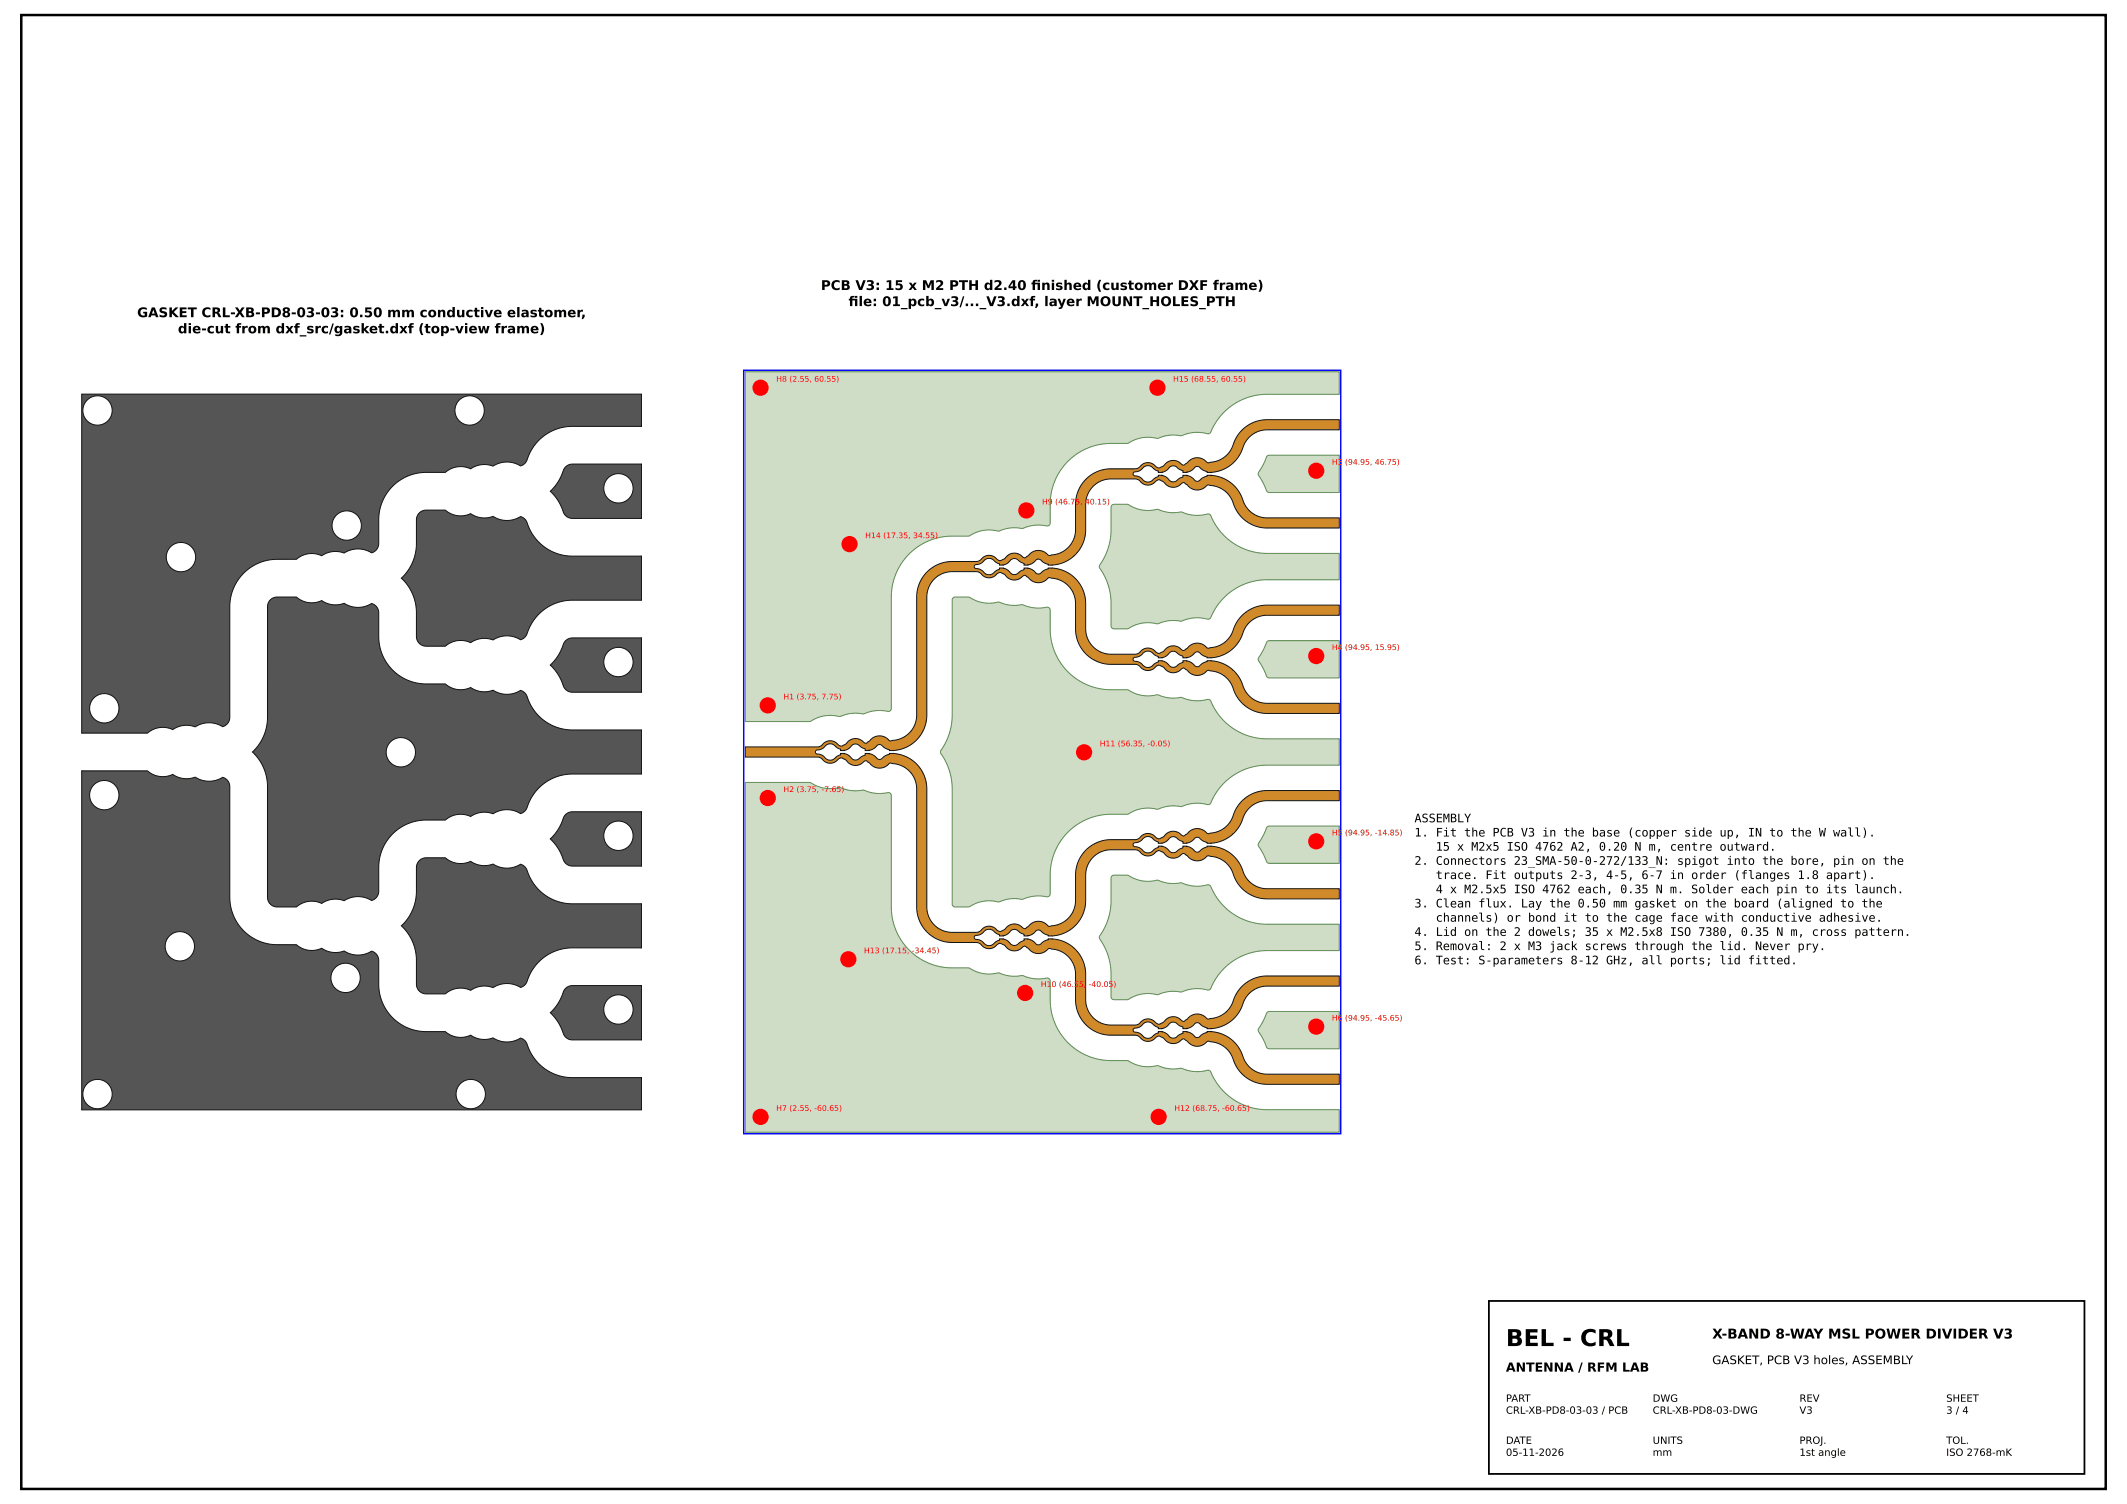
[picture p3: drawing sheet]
<svg xmlns="http://www.w3.org/2000/svg" width="420mm" height="297mm" viewBox="0 0 420 297" stroke-linecap="round" stroke-linejoin="round" font-family="sans-serif">
<path d="M16.1 152.2h13a4.6 4.6 0 0 0 5 .7l1.1 .5a4.8 4.8 0 0 0 3.3 0 5 5 0 0 0 5.5 .1 1.91 1.91 0 0 1 1.4 1.7v21.9a9.4 9.4 0 0 0 9.1 9.4h4a4.6 4.6 0 0 0 5 .7l1.1 .6a4.8 4.8 0 0 0 3.4-.1 5 5 0 0 0 5.4 .1 1.91 1.91 0 0 1 1.4 1.8v4.8a9.4 9.4 0 0 0 9.2 9.3h4a4.6 4.6 0 0 0 5 .7l1 .5a4.8 4.8 0 0 0 3.4 0 5.2 5.2 0 0 0 5.5 .1l1 .7a9.6 9.6 0 0 0 9.2 7.1l13.6-.1v6.4h-110.6z" fill="#555" stroke="#111" stroke-width=".2"/>
<g fill="#fff" stroke="#111" stroke-width=".2">
<circle cx="20.6" cy="157" r="2.9"/>
<circle cx="19.3" cy="216" r="2.9"/>
<circle cx="68.3" cy="193.1" r="2.9"/>
<circle cx="93" cy="216" r="2.9"/>
<circle cx="35.5" cy="186.8" r="2.9"/>
</g>
<path d="M16.1 77.8h110.6v6.4h-13.7a9.6 9.6 0 0 0-9.1 7.1l-1 .7a5.2 5.2 0 0 0-5.5 0 4.8 4.8 0 0 0-4.4 .6 4.6 4.6 0 0 0-5 .7h-3.9a9.4 9.4 0 0 0-9.3 9.2v4.8a1.91 1.91 0 0 1-1.4 1.8 5 5 0 0 0-5.4 .1 4.8 4.8 0 0 0-4.5 .5 4.6 4.6 0 0 0-5 .7h-4a9.4 9.4 0 0 0-9.1 9.3v22.3a1.91 1.91 0 0 1-1.4 1.5 5 5 0 0 0-5.5 0 4.8 4.8 0 0 0-4.4 .5 4.6 4.6 0 0 0-5 .7l-13 .1z" fill="#555" stroke="#111" stroke-width=".2"/>
<g fill="#fff" stroke="#111" stroke-width=".2">
<circle cx="20.6" cy="139.8" r="2.9"/>
<circle cx="19.3" cy="81" r="2.9"/>
<circle cx="68.5" cy="103.8" r="2.9"/>
<circle cx="35.7" cy="110" r="2.9"/>
<circle cx="92.8" cy="81" r="2.9"/>
</g>
<path d="M111.7 92.2l.7-.4 .6-.2h13.7v10.8l-13.6-.1-.9-.1-.7-.6a11.3 11.3 0 0 0-2.8-4.6 11.2 11.2 0 0 0 2.8-4.6z" fill="#555" stroke="#111" stroke-width=".2"/>
<circle cx="122.2" cy="96.4" r="2.9" fill="#fff" stroke="#111" stroke-width=".2"/>
<g fill="#555" stroke="#111" stroke-width=".2">
<path d="M82.8 101.3l.4-.3 .8-.3h4a4.6 4.6 0 0 0 5 .7l1 .6a4.8 4.8 0 0 0 3.4-.1 5.3 5.3 0 0 0 5.5 .1l1 .7a9.6 9.6 0 0 0 9 7.1h13.8v8.7h-13.8a9.6 9.6 0 0 0-9 7.1l-.3 .3a.98 .98 0 0 1-1.5 0 5 5 0 0 0-4.7 .4 4.8 4.8 0 0 0-4.4 .6 4.6 4.6 0 0 0-5 .7h-3.8a1.91 1.91 0 0 1-1.9-1.9v-4.7a9.4 9.4 0 0 0-3-6.9 9.4 9.4 0 0 0 3-6.8v-4.9l.2-.7z"/>
<path d="M111.7 126.5l.7-.4 .6-.2h13.7v10.8h-13.6l-.9-.2-.7-.6a11.3 11.3 0 0 0-2.8-4.6 11.2 11.2 0 0 0 2.8-4.6z"/>
</g>
<circle cx="122.2" cy="130.7" r="2.9" fill="#fff" stroke="#111" stroke-width=".2"/>
<path d="M53.4 118.4l.6-.4 .6-.1h3.9l.3 .2a4.6 4.6 0 0 0 4.7 .5l1.1 .5a4.8 4.8 0 0 0 3.4 0 5 5 0 0 0 5.4 0 1.91 1.91 0 0 1 1.4 1.9v5.2a9.4 9.4 0 0 0 9.3 8.8h3.9l.3 .3a4.6 4.6 0 0 0 4.7 .4 4.8 4.8 0 0 0 4.4 .6 5.2 5.2 0 0 0 5.5 0l1 .7a9.7 9.7 0 0 0 9.1 7.1h13.7v8.7h-14.2a9.7 9.7 0 0 0-8.6 7.1l-1 .7a5.2 5.2 0 0 0-5.5 .1 4.8 4.8 0 0 0-4.4 .5 4.6 4.6 0 0 0-5 .7h-4.2a9.4 9.4 0 0 0-9 9.2v5a1.91 1.91 0 0 1-1.4 1.7 5 5 0 0 0-5.4 0 4.8 4.8 0 0 0-4.5 .6 4.6 4.6 0 0 0-5 .7l-4-.1a1.91 1.91 0 0 1-1.7-1.9v-22.2a9.4 9.4 0 0 0-2.9-6.4 9.4 9.4 0 0 0 2.9-6.8v-22.1l.2-.6z" fill="#555" stroke="#111" stroke-width=".2"/>
<circle cx="79.2" cy="148.5" r="2.9" fill="#fff" stroke="#111" stroke-width=".2"/>
<path d="M111.7 160.8l.7-.4 .6-.1 13.7-.1v10.8h-13.6l-.9-.2-.7-.6a11.3 11.3 0 0 0-2.8-4.6 11.2 11.2 0 0 0 2.8-4.5z" fill="#555" stroke="#111" stroke-width=".2"/>
<circle cx="122.2" cy="165" r="2.9" fill="#fff" stroke="#111" stroke-width=".2"/>
<g fill="#555" stroke="#111" stroke-width=".2">
<path d="M82.8 169.9l.6-.4 .6-.1 4-.1a4.6 4.6 0 0 0 5 .7l1 .6a4.8 4.8 0 0 0 3.4 0 5.3 5.3 0 0 0 5.5 0l1 .7a9.6 9.6 0 0 0 9 7.1h13.8v8.7h-13.8a9.6 9.6 0 0 0-9 7.1l-.3 .3a.98 .98 0 0 1-1.5 .1 5 5 0 0 0-4.7 .4 4.8 4.8 0 0 0-4.4 .5 4.6 4.6 0 0 0-5 .7h-3.8a1.91 1.91 0 0 1-1.9-1.9v-4.7a9.4 9.4 0 0 0-3-6.8 9.4 9.4 0 0 0 3-6.9v-4.8l.2-.7z"/>
<path d="M111.7 195.1l.7-.4 .6-.1h13.7v10.7h-13.6l-.9-.2-.7-.6a11.3 11.3 0 0 0-2.8-4.6 11.2 11.2 0 0 0 2.8-4.5z"/>
</g>
<circle cx="122.2" cy="199.3" r="2.9" fill="#fff" stroke="#111" stroke-width=".2"/>
<g fill="#cfdcc6" stroke="#5a8a50" stroke-width=".2">
<path d="M250.3 199.9l.4-.2h13.8v7.4h-13.8a.95 .95 0 0 1-.8-1l-.9-1.8a1.09 1.09 0 0 1 0-1.8z"/>
<path d="M147.2 154.5h12.8a7.7 7.7 0 0 0 6 1 9 9 0 0 0 4.7 .5 9 9 0 0 0 5 .5l.2 .2 .2 .4v22.6l.3 2.2 .7 2.1 1.1 1.9 1.2 1.5 1.6 1.4 1.8 1.1 1.8 .7 1.8 .4 5 .1a7.7 7.7 0 0 0 6 1 9 9 0 0 0 4.7 .5 9 9 0 0 0 5 .5l.3 .5 .1 4.6 .4 2.6 1.1 2.6 1.7 2.3 2.4 1.9 2.8 1.3 2.6 .4 4.3 .1a7.7 7.7 0 0 0 6 1 9 9 0 0 0 4.7 .5 8.6 8.6 0 0 0 5.3 .4l.3 .2 1.5 2.7 1.6 1.8 2.1 1.5 2.5 1.1 1.5 .3 1.6 .2h14.6v4.4h-117.3z"/>
<path d="M219.6 173l.4-.2h2.8a7.7 7.7 0 0 0 6 1 9 9 0 0 0 4.7 .5 8.6 8.6 0 0 0 5.3 .4l.3 .2 1.5 2.7 1.6 1.8 2.1 1.5 2.5 1.1 1.5 .3 1.6 .2h14.6v5.2h-14.5l-3 .4-2.4 1-2.1 1.4-1.8 1.9-1.3 2.2a.79 .79 0 0 1-1 .8 9.1 9.1 0 0 0-5.3 .4 8.7 8.7 0 0 0-4.6 .6 7.7 7.7 0 0 0-5.9 1h-2.6l-.5-.4-.1-5.1-.1-1.7-.7-2.2-1-2a1.06 1.06 0 0 1 0-1.8l1-2 .7-2.3 .1-1.8 .1-4.8z"/>
<path d="M250.3 163.2l.4-.1h13.8v7.3h-13.8a.95 .95 0 0 1-.8-.9l-.9-1.8a1.09 1.09 0 0 1 0-1.8z"/>
<path d="M188.2 118l.5-.1h2.7a7.7 7.7 0 0 0 6 1 9 9 0 0 0 4.7 .5 9 9 0 0 0 5 .5l.3 .5 .1 4.6 .4 2.5 1.1 2.7 1.7 2.2 2.4 2 2.8 1.2 2.6 .5 4.3 .1a7.7 7.7 0 0 0 6 1 9 9 0 0 0 4.7 .5 8.6 8.6 0 0 0 5.3 .4l.3 .2 1.5 2.6 1.6 1.9 2.2 1.5 2.4 1 1.6 .4 1.5 .2h14.6v5.2h-14.6l-2.8 .4-2.4 .9-2.1 1.5-1.8 1.8-1.4 2.2a.88 .88 0 0 1-.9 .9 8.8 8.8 0 0 0-5.4 .4 8.7 8.7 0 0 0-4.6 .6 7.7 7.7 0 0 0-5.9 1h-4.1l-2.6 .5-2.8 1.3-2.3 1.8-1.8 2.4-1.1 2.8-.4 2.3-.1 4.6a.59 .59 0 0 1-.7 .5 9.3 9.3 0 0 0-4.9 .5 8.7 8.7 0 0 0-4.7 .6 7.7 7.7 0 0 0-5.9 1l-2.7-.1-.3-.1-.1-.3-.1-23.6-.5-3-1.3-2.7a1.06 1.06 0 0 1 0-1.7l1.3-2.7 .5-2.9 .1-23.5z"/>
<path d="M250.3 126.6l.4-.1h13.8v7.3h-13.8a.95 .95 0 0 1-.8-1l-.9-1.7a1.09 1.09 0 0 1 0-1.8z"/>
<path d="M219.6 99.7l.4-.1h2.8a7.7 7.7 0 0 0 6 1 9 9 0 0 0 4.7 .5 8.6 8.6 0 0 0 5.3 .4l.3 .2 1.5 2.6 1.6 1.8 2.2 1.6 2.4 1 1.6 .4 1.5 .1 14.6 .1v5.2h-14.6l-2.8 .4-2.4 .9-2.1 1.5-1.8 1.8-1.4 2.2a.88 .88 0 0 1-.9 .9 8.8 8.8 0 0 0-5.4 .4 8.7 8.7 0 0 0-4.6 .6 7.7 7.7 0 0 0-5.9 .9h-2.6l-.5-.3-.1-5.1-.1-1.7-.7-2.3-1-2a1.06 1.06 0 0 1 0-1.7l1-2 .7-2.3 .1-1.8 .1-4.8z"/>
<path d="M147.2 73.4h117.3v4.5h-14.6l-2.8 .4-2.4 .9-2.1 1.4-1.8 1.9-1.4 2.3a.79 .79 0 0 1-1 .8 9.1 9.1 0 0 0-5.3 .4 8.7 8.7 0 0 0-4.6 .5 7.7 7.7 0 0 0-5.9 1l-4.1 .1-2.6 .5-2.8 1.2-2.3 1.9-1.8 2.4-1.1 2.8-.4 2.3-.1 4.6a.59 .59 0 0 1-.7 .5 9.3 9.3 0 0 0-4.9 .5 8.7 8.7 0 0 0-4.7 .6 7.7 7.7 0 0 0-5.9 .9l-4.9 .2-1.9 .4-1.7 .7-1.7 1.1-1.6 1.4-1.3 1.6-1 1.7-.7 2.3-.3 2.2v22.5a.59 .59 0 0 1-.8 .5 9.3 9.3 0 0 0-4.9 .5 8.7 8.7 0 0 0-4.7 .6 7.7 7.7 0 0 0-5.8 1h-12.7z"/>
<path d="M250.3 90l.4-.1h13.8v7.3h-13.8a.95 .95 0 0 1-.8-1l-.9-1.7a1.09 1.09 0 0 1 0-1.9z"/>
</g>
<path d="M147.2 147.5h14.3l.7-.3 .9-.8 .9-.2 .8 .2 .9 .7 .5 .2 .8-.4 .9-.8 .7-.3 1.1 .1 1.3 .8 1.4-1 .9-.4 1.3 .1 1.3 .9 1.8-.4 1.4-.8 .7-.7 .6-.8 .4-1 .2-.9 .1-24.2 .4-1.9 .9-1.8 .8-1 1.1-.9 1.3-.6 1.2-.3 6.2-.2 .6-.2 .8-.7 .9-.3 .8 .2 1 .7 .5 .2 .8-.4 .9-.8 .7-.3 1.1 .1 1.3 .8 1.4-1.1 .9-.3 1.3 .1 1.3 .9 1.6-.4 1.1-.5 1.5-1.3 .8-1.8 .1-1 .1-5.6 .4-2.1 .6-1.1 .7-1 .8-.8 1.1-.7 1.2-.5 1.4-.3 5.7-.1 .6-.2 .8-.7 .8-.3 .9 .2 1.4 .9 .8-.4 1-.8 .8-.3 1 .1 1.3 .8 1.5-1.1 .9-.3 1.2 .2 1.2 .8 1.7-.4 1.3-.6 1.1-1 .6-.9 1-2.2 1.2-1.5 1.5-1.1 1.8-.7 1.4-.1h14.3v2h-14.4l-1.8 .4-1.1 .6-.9 .9-.6 .9-.8 2-1.1 1.5-1.5 1.1-1.7 .7-2.2 .3v-.2l-.7-.2-.9-.7-.3-.1-.4 .1-1.1 .9-.6 .2h-.8v-.4l-.7-.3-.7-.5-.5-.1-.5 .1-1.1 1-.6 .2h-.7v-.3l-.7-.3-.7-.6-.7-.2-.6 .2-1.1 .9-1 .2-.2 .4 .2 .3 1 .2 1.1 .9 .6 .2 .7-.2 .7-.6 .7-.3v-.3h.7l.6 .2 1.1 1 .5 .1 .5-.1 .7-.5 .7-.3v-.4h.8l.6 .2 1.1 .9 .4 .1 .3-.1 .9-.6 .7-.3v-.2l2.2 .3 1.7 .7 1.5 1.1 1.1 1.5 .8 2 .6 .9 .9 .9 1.1 .6 1.8 .4h14.4v2h-14.3l-1.4-.1-1.8-.6-1.5-1.2-1.2-1.5-1-2.2-.6-.9-1.1-1-1.3-.6-1.7-.4-1.2 .8-1.1 .2-1-.3-1.5-1.1-1.2 .7-.9 .2-1-.3-.9-.8-.9-.4-.4 .2-.9 .7-.9 .2-.8-.2-.9-.8-.6-.2h-5.5l-1.2 .3-1.1 .6-1 .8-.7 1.1-.4 1.7-.1 5.7-.2 1.7-.5 1.1-.6 1.1-.8 .9-1.1 .9-2 .8-2.2 .3v-.2l-.8-.3-.8-.6-.4-.1-1.4 1-.6 .2h-.7v-.4l-.8-.3-.7-.5-.5-.1-.6 .2-1 .9-.5 .2h-.8v-.3l-.6-.3-.7-.6-.8-.2-.7 .2-1 .9-1 .2-.2 .4 .2 .3 1 .2 1 .9 .7 .2 .8-.2 .7-.6 .6-.3v-.3h.8l.5 .2 1 .9 .6 .2 .5-.1 .7-.5 .8-.3v-.4h.7l.6 .2 1.4 1 .4-.1 .8-.6 .8-.3v-.2l2.3 .3 2 .9 1 .8 .8 .9 .6 1.1 .5 1.1 .2 1.7 .1 5.6 .4 1.8 .7 1.1 1 .8 1.1 .6 1.2 .3h5.5l.6-.2 .9-.8 .8-.2 .9 .2 .9 .7 .4 .2 .9-.4 .9-.8 1-.3 .9 .2 1.2 .7 1.5-1.1 1-.3 1.1 .2 1.2 .8 1.7-.4 1.3-.6 1.1-1 .6-.9 1-2.2 1.2-1.5 1.5-1.1 1.8-.7 1.4-.1h14.3v2h-14.4l-1.8 .4-1.1 .6-.9 1-.6 .8-.8 2.1-1.1 1.4-1.5 1.1-1.7 .7-2.2 .3v-.2l-.7-.2-.9-.7-.3-.1-.4 .1-1.1 .9-.6 .2h-.8v-.3l-.7-.4-.7-.5-.5-.1-.5 .1-1.1 1-.6 .2h-.7v-.3l-.7-.3-.7-.6-.7-.2-.6 .2-1.1 .9-1 .2-.2 .4 .2 .3 1 .2 1.1 .9 .6 .2 .7-.2 .7-.6 .7-.3v-.3h.7l.6 .2 1.1 1 .5 .1 .5-.1 .7-.5 .7-.3v-.4h.8l.6 .2 1.1 .9 .4 .1 .3-.1 .9-.6 .7-.3v-.2l2.2 .3 1.7 .7 1.5 1.1 1.1 1.5 .8 2 .6 .9 .9 .9 1.1 .7 1.8 .3 14.4 .1v2h-14.3l-1.4-.2-1.8-.6-1.5-1.2-1.2-1.4-1-2.3-.6-.9-1.1-1-1.3-.6-1.7-.4-1.2 .9-1.1 .1-1-.3-1.5-1.1-1.2 .7-1 .2-.9-.3-.9-.8-.9-.4-.4 .2-1 .7-.8 .2-.9-.3-.8-.7-.6-.2-5.4-.1-1.9-.4-1.3-.6-1.1-.8-.9-1.1-.8-1.2-.5-2.3-.1-5.7-.1-1.1-.8-1.7-1.5-1.3-1.1-.5-1.6-.4-1.3 .9-1.3 .1-.9-.3-1.4-1.1-1.3 .8-1.1 .1-.7-.3-.9-.8-.8-.4-.5 .2-.9 .7-.8 .2-.9-.2-.9-.8-.6-.2h-5.3l-1.6 .3-1.3 .9-1.1 1.3-.5 1.5-.1 24.6-.5 2-.9 1.9-1 1-1 .8-1.3 .6-1.3 .3-1.4 .1v-.2l-.8-.2-.8-.7-.4-.1-.4 .1-1.1 .9-.5 .2h-.8v-.3l-.7-.4-.7-.5-.5-.1-.6 .1-1.1 1-.5 .2h-.8v-.3l-.6-.3-.7-.5-.8-.3-.6 .2-1.1 .9-1 .2-.2 .4 .2 .3 1 .2 1.1 .9 .6 .2 .8-.2 .7-.6 .6-.3v-.3h.8l.5 .2 1.1 1 .6 .1 .5-.1 .7-.5 .7-.3v-.4h.8l.5 .3 1.1 .8 .4 .1 .4-.1 .8-.6 .8-.3v-.2l1.4 .1 1.3 .4 1.3 .6 1 .7 1 1.1 .9 1.8 .5 2 .1 24.6 .5 1.5 1 1.3 1.4 .9 1.6 .4h5.3l.6-.3 .9-.7 .9-.3 .8 .2 .9 .7 .5 .2 .8-.4 .9-.8 .7-.3 1.1 .2 1.3 .8 1.4-1.1 .9-.4 1.3 .1 1.3 .9 1.6-.3 1.1-.5 1.5-1.4 .8-1.7 .1-1.1 .1-5.7 .5-2.3 .8-1.2 .9-1 1.1-.9 1.3-.6 1.9-.4 5.4-.1 .6-.2 .8-.7 .9-.3 .8 .2 1 .7 .4 .2 .9-.4 .9-.8 .9-.3 1 .2 1.2 .8 1.5-1.2 1-.3 1.1 .2 1.2 .8 1.7-.4 1.3-.6 1.1-.9 .6-1 1-2.2 1.2-1.5 1.5-1.1 1.8-.7 1.4-.1h14.3v2h-14.4l-1.8 .4-1.1 .6-.9 1-.6 .8-.8 2.1-1.1 1.4-1.5 1.2-1.7 .7-2.2 .2v-.2l-.7-.2-.9-.7-.3-.1-.4 .1-1.1 .9-.6 .2h-.8v-.3l-.7-.4-.7-.5-.5-.1-.5 .2-1.1 .9-.6 .2h-.7v-.3l-.7-.3-.7-.5-.7-.2-.6 .1-1.1 .9-1 .2-.2 .4 .2 .3 1 .2 1.1 .9 .6 .2 .7-.2 .7-.6 .7-.3v-.2h.7l.6 .1 1.1 1 .5 .2 .5-.2 .7-.5 .7-.3v-.3h.8l.6 .2 1.1 .8 .4 .1 .3-.1 .9-.6 .7-.3v-.1l2.2 .2 1.7 .7 1.5 1.1 1.1 1.5 .8 2 .6 .9 .9 .9 1.1 .7 1.8 .4h14.4v2h-14.3l-1.4-.2-1.8-.6-1.5-1.1-1.2-1.5-1-2.3-.6-.9-1.1-1-1.3-.6-1.7-.4-1.2 .9-1.1 .1-1-.3-1.5-1.1-1.2 .8-.9 .1-1-.2-.9-.9-.9-.4-.4 .2-.9 .7-.9 .2-.8-.2-.9-.8-.6-.2h-5.5l-1.2 .3-1.1 .6-1 .8-.7 1.1-.4 1.7-.1 5.8-.2 1.6-.5 1.2-.6 1-.8 1-1.1 .8-2 .9-2.2 .2v-.2l-.8-.3-.8-.6-.4-.1-1.4 1-.6 .2h-.7v-.3l-.8-.3-.7-.6-.5-.1-.6 .2-1 .9-.5 .2h-.8v-.3l-.6-.2-.7-.6-.8-.2-.7 .2-1 .8-1 .2-.2 .4 .2 .3 1 .2 1 .9 .7 .2 .8-.2 .7-.6 .6-.3v-.2h.8l.5 .2 1 .9 .6 .2 .5-.1 .7-.6 .8-.3v-.3h.7l.6 .2 1.4 .9h.4l.8-.6 .8-.4v-.1l2.3 .2 2 .9 1 .8 .8 .9 .6 1.1 .5 1.2 .2 1.6 .1 5.7 .4 1.7 .7 1.1 1 .9 1.1 .5 1.2 .3 5.5 .1 .6-.3 .9-.7 .8-.2 .9 .2 .9 .6 .4 .2 .9-.4 .9-.8 1-.3 .9 .2 1.2 .8 1.5-1.2 1-.3 1.1 .2 1.2 .8 1.7-.3 1.3-.7 1.1-.9 .6-1 1-2.2 1.2-1.5 1.5-1.1 1.8-.7 1.4-.1h14.3v2h-14.4l-1.8 .4-1.1 .6-.9 1-.6 .8-.8 2.1-1.1 1.4-1.5 1.2-1.7 .7-2.2 .2v-.2l-.7-.2-.9-.7-.3-.1-.4 .1-1.1 .9-.6 .2h-.8v-.3l-.7-.3-.7-.6-.5-.1-.5 .2-1.1 .9-.6 .2h-.7v-.3l-.7-.2-.7-.6-.7-.2-.6 .1-1.1 .9-1 .2-.2 .4 .2 .3 1 .2 1.1 .9 .6 .2 .7-.2 .7-.6 .7-.3v-.2h.7l.6 .2 1.1 .9 .5 .2 .5-.2 .7-.5 .7-.3v-.3h.8l.6 .2 1.1 .8 .4 .1 .3-.1 .9-.6 .7-.3v-.1l2.2 .2 1.7 .7 1.5 1.1 1.1 1.5 .8 2 .6 .9 .9 .9 1.1 .7 1.8 .4h14.4v2h-14.3l-1.4-.2-1.8-.7-1.5-1-1.2-1.5-1-2.3-.6-.9-1.1-1-1.3-.6-1.7-.4-1.2 .9-1.2 .1-.9-.3-1.5-1.1-1.2 .8-1.1 .1-.8-.2-1-.9-.8-.4-1.4 .9-1 .2-.8-.3-.7-.7-.5-.2-5.8-.1-1.4-.3-1.3-.5-1.8-1.5-.8-1-.5-1.1-.4-2.1-.1-5.5-.1-1.1-.8-1.8-1.5-1.3-1.1-.5-1.6-.4-1.3 .9-1.3 .1-.9-.3-1.4-1.1-1.3 .8-1.1 .1-.7-.3-.9-.8-.8-.4-.5 .2-1 .7-.8 .2-.9-.2-.8-.8-.6-.2-6.2-.1-1.2-.4-1.3-.6-1-.8-.9-1.1-.9-1.7-.4-2-.1-24.1-.5-1.9-1.3-1.5-1.4-.8-1.9-.5-1.3 .9-1.3 .1-.9-.3-1.4-1.1-1.3 .8-1.1 .1-.7-.3-.9-.8-.8-.4-.5 .2-.9 .7-.8 .2-.9-.2-.9-.8-.7-.2h-14.3z" fill="#d08a2a" stroke="#111" stroke-width=".2"/>
<path d="M146.9 73.1h117.9v150.7h-117.9z" fill="none" stroke="#00f" stroke-width=".28"/>
<g fill="#f00" stroke="#f00" stroke-width=".35">
<circle cx="151.6" cy="139.3" r="1.43"/>
<circle cx="151.6" cy="157.5" r="1.43"/>
<circle cx="260" cy="92.9" r="1.43"/>
<circle cx="260" cy="129.5" r="1.43"/>
<circle cx="260" cy="166.1" r="1.43"/>
<circle cx="260" cy="202.7" r="1.43"/>
<circle cx="150.2" cy="220.5" r="1.43"/>
<circle cx="150.2" cy="76.5" r="1.43"/>
<circle cx="202.7" cy="100.8" r="1.43"/>
<circle cx="202.5" cy="196" r="1.43"/>
<circle cx="214.1" cy="148.5" r="1.43"/>
<circle cx="228.9" cy="220.5" r="1.43"/>
<circle cx="167.6" cy="189.4" r="1.43"/>
<circle cx="167.8" cy="107.4" r="1.43"/>
<circle cx="228.6" cy="76.5" r="1.43"/>
</g>
<path d="M4.2 3h411.7v291h-411.7z" fill="none" stroke="#000" stroke-width=".49"/>
<path d="M294.1 256.8h117.6v34.2h-117.6z" fill="none" stroke="#000" stroke-width=".35"/>
<text font-size="4.6" x="297.4" y="265.7">BEL - CRL</text>
<text font-size="2.7" x="338.2" y="264.3">X-BAND 8-WAY MSL POWER DIVIDER V3</text>
<g font-size="2.6">
<text x="162.1" y="57.3">PCB V3: 15 x M2 PTH d2.40 fnished (customer DXF frame)</text>
<text x="203.7" y="57.3">i</text>
<text x="27.1" y="62.6">GASKET CRL-XB-PD8-03-03: 0.50 mm conductive elastomer,</text>
<text x="35.1" y="65.8">die-cut from dxf_src/gasket.dxf (top-view frame)</text>
<text x="167.6" y="60.4">fle: 01_pcb_v3/..._V3.dxf, layer MOUNT_HOLES_PTH</text>
<text x="167.6" y="60.4">i</text>
</g>
<text font-size="2.5" x="297.4" y="270.8">ANTENNA / RFM LAB</text>
<g font-size="2.3">
<text x="279.4" y="162.3">ASSEMBLY</text>
<text x="279.4" y="165.1">1. Fit the PCB V3 in the base (copper side up, IN to the W wall).</text>
<text x="283.6" y="167.9">15 x M2x5 ISO 4762 A2, 0.20 N m, centre outward.</text>
<text x="279.4" y="170.7">2. Connectors 23_SMA-50-0-272/133_N: spigot into the bore, pin on the</text>
<text x="283.6" y="173.5">trace. Fit outputs 2-3, 4-5, 6-7 in order (flanges 1.8 apart).</text>
<text x="279.4" y="179.2">3. Clean flux. Lay the 0.50 mm gasket on the board (aligned to the</text>
<text x="283.6" y="176.3">4 x M2.5x5 ISO 4762 each, 0.35 N m. Solder each pin to its launch.</text>
<text x="279.4" y="184.8">4. Lid on the 2 dowels; 35 x M2.5x8 ISO 7380, 0.35 N m, cross pattern.</text>
<text x="283.6" y="182">channels) or bond it to the cage face with conductive adhesive.</text>
<text x="279.4" y="187.6">5. Removal: 2 x M3 jack screws through the lid. Never pry.</text>
<text x="279.4" y="190.4">6. Test: S-parameters 8-12 GHz, all ports; lid fitted.</text>
<text x="338.2" y="269.3">GASKET, PCB V3 holes, ASSEMBLY</text>
</g>
<g font-size="2">
<text x="297.4" y="276.7">PART</text>
<text x="297.4" y="279.1">CRL-XB-PD8-03-03 / PCB</text>
<text x="326.4" y="276.7">DWG</text>
<text x="326.4" y="279.1">CRL-XB-PD8-03-DWG</text>
<text x="355.4" y="276.7">REV</text>
<text x="355.4" y="279.1">V3</text>
<text x="384.4" y="276.7">SHEET</text>
<text x="384.4" y="279.1">3 / 4</text>
<text x="297.4" y="285.1">DATE</text>
<text x="297.4" y="287.4">05-11-2026</text>
<text x="326.4" y="285.1">UNITS</text>
<text x="326.4" y="287.4">mm</text>
<text x="355.4" y="285.1">PROJ.</text>
<text x="355.4" y="287.4">1st angle</text>
<text x="384.4" y="285.1">TOL.</text>
<text x="384.4" y="287.4">ISO 2768-mK</text>
</g>
<g font-size="1.5" fill="#f00">
<text x="153.3" y="75.4">H8 (2.55, 60.55)</text>
<text x="231.7" y="75.4">H15 (68.55, 60.55)</text>
<text x="263.1" y="91.7">H3 (94.95, 46.75)</text>
<text x="205.8" y="99.6">H9 (46.75, 40.15)</text>
<text x="170.9" y="106.2">H14 (17.35, 34.55)</text>
<text x="263.1" y="128.3">H4 (94.95, 15.95)</text>
<text x="154.7" y="138.1">H1 (3.75, 7.75)</text>
<text x="217.2" y="147.3">H11 (56.35, -0.05)</text>
<text x="154.7" y="156.4">H2 (3.75, -7.65)</text>
<text x="263.1" y="164.9">H5 (94.95, -14.85)</text>
<text x="170.7" y="188.2">H13 (17.15, -34.45)</text>
<text x="205.6" y="194.8">H10 (46.55, -40.05)</text>
<text x="263.1" y="201.5">H6 (94.95, -45.65)</text>
<text x="153.3" y="219.3">H7 (2.55, -60.65)</text>
<text x="231.9" y="219.3">H12 (68.75, -60.65)</text>
</g>
</svg>
